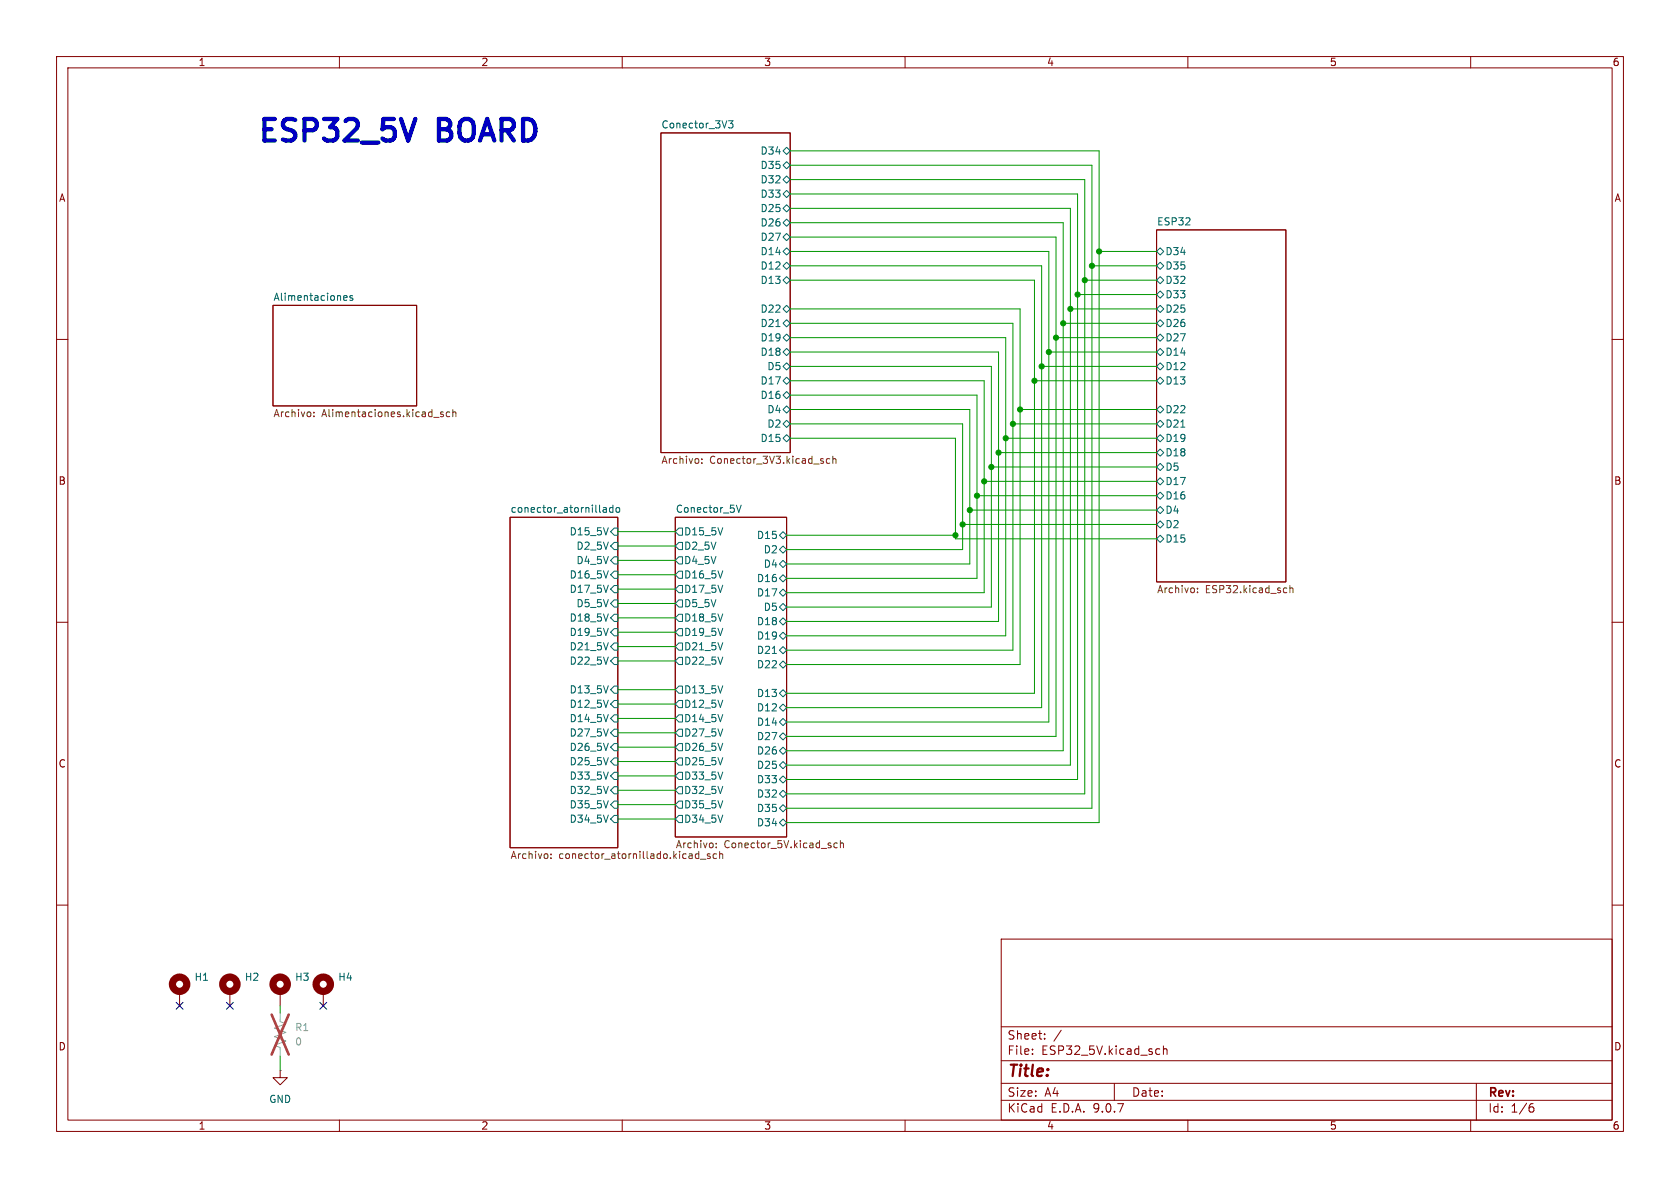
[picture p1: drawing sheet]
<svg xmlns="http://www.w3.org/2000/svg" width="297mm" height="210mm" viewBox="0 0 297 210" stroke-linecap="round" stroke-linejoin="round" font-family="sans-serif">
<g fill="none" stroke="#840000" stroke-width=".18">
<path d="M10 10h277v190h-277zM12 12h273v186h-273zM60 10v2M110 10v2M160 10v2M210 10v2M260 10v2M116.8 23.5h22.9v56.5h-22.9zM48.3 54h25.4v17.8h-25.4zM204.5 40.6h22.8v62.3h-22.8zM10 60h2M285 60h2"/>
<path d="M90.2 91.4h19v58.5h-19zM119.4 91.4h19.7v56.6h-19.7zM10 110h2M285 110h2M10 160h2M31.7 175.3v2.5M40.6 175.3v2.5M49.5 175.3v2.5M57.1 175.3v2.5M177 166h108v32h-108zM285 160h2M49.5 189.2v1.3h1.3l-1.3 1.3-1.2-1.3h1.2"/>
<path d="M49.5 189.2h.1M60 198v2M110 198v2M160 198v2M177 194.5h108M177 191.5h108M177 187.5h108M177 181.5h108M182.5 186.3v.1M182.5 185.5v.1M184.7 183.6v.1M184.7 182.8v.1"/>
<path d="M187.6 182.1l-1.3 2M197 191.5v3M204.6 185.4l.4 .1M205 186.3l-.4 .1M205.7 185.5l.2-.1 .3 .1 .1 .9M205.7 184.9v1.5M210 198v2M260 198v2M261 191.5v6.5M270.6 195.7h.4l.2 .3-.1 .5-.5 .1M271 195.1l-.4 .1"/>
</g>
<g fill="none" stroke="#006464" stroke-width=".18">
<path d="M128.8 21.3h.8l-.4 .5 .3 .2v.5l-.2 .1-.5-.1M138.4 36.8l.7-.6 .6 .6-.6 .7zM138.4 39.4l.7-.7 .6 .7-.6 .6zM138.4 26.7l.7-.7 .6 .7-.6 .6zM138.4 29.2l.7-.6 .6 .6-.6 .6zM139.1 31.1l.6 .7-.6 .6-.7-.6zM139.1 33.7l.6 .6-.6 .6-.7-.6zM60.8 52.9l.1 .2 .4-.1M60.8 52.4l.1-.1h.3l.2 .1v.2l-.6 .1M62.3 52.3h-.3l-.2 .1 .1 .2 .4 .1v.3h-.5M137.2 57.7h.7M138.4 47l.7-.6 .6 .6-.6 .6z"/>
<path d="M138.4 49.5l.7-.6 .6 .6-.6 .7zM138.4 44.5l.7-.7 .6 .7-.6 .6zM138.4 41.9l.7-.6 .6 .6-.6 .6zM138.4 59.7l.7-.6 .6 .6-.6 .6zM138.4 57.2l.7-.7 .6 .7-.6 .6zM139.1 54l.6 .6-.6 .6-.7-.6zM204.5 54.6l.6-.6 .6 .6-.6 .6zM204.5 57.2l.6-.7 .6 .7-.6 .6zM204.5 59.7l.6-.6 .6 .6-.6 .6zM204.5 49.5l.6-.6 .6 .6-.6 .7zM204.5 44.5l.6-.7 .6 .7-.6 .6zM204.5 47l.6-.6 .6 .6-.6 .6z"/>
<path d="M205.1 51.4l.6 .7-.6 .6-.6-.6zM138.4 77.5l.7-.7 .6 .7-.6 .6zM138.4 62.2l.7-.6 .6 .6-.6 .7zM138.4 67.3l.7-.6 .6 .6-.6 .6zM138.4 69.9l.7-.7 .6 .7-.6 .6zM138.4 64.8l.7-.7 .6 .7-.6 .6zM139.1 71.8l.6 .6-.6 .6-.7-.6zM139.1 74.3l.6 .6-.6 .7-.7-.7zM204.5 64.8l.6-.7 .6 .7-.6 .6zM204.5 67.3l.6-.6 .6 .6-.6 .6zM204.5 62.2l.6-.6 .6 .6-.6 .7zM204.5 77.5l.6-.7 .6 .7-.6 .6z"/>
<path d="M205.1 74.3l.6 .6-.6 .7-.6-.7zM205.1 71.8l.6 .6-.6 .6-.6-.6zM208.8 75.5h.7M106.6 90.4l.2 .2 .4-.1M106.7 89.8h.4l.1 .8M107.2 90l-.4 .1-.2 .2M107.9 94l.7-.7h.6v1.3h-.6zM108.4 89.8l-.4-.1-.3 .3 .2 .5h.5M108.4 89.3v1.3M108.6 98.4h.6v1.3h-.6l-.7-.6zM108.6 95.9h.6v1.3h-.6l-.7-.7zM109 89.8l.3-.1 .3 .3v.3l-.3 .3-.3-.1-.1-.2z"/>
<path d="M119.4 94l.6-.7h.6v1.3h-.6zM120 98.4h.6v1.3h-.6l-.6-.6zM120 95.9h.6v1.3h-.6l-.6-.7zM130.2 89.3l.4 1.3 .4-1.3M137.8 97.2l.6-.7 .7 .7-.7 .6zM137.8 94.6l.6-.6 .7 .6-.7 .7zM137.8 99.7l.6-.6 .7 .6-.7 .6zM204.5 92.7l.6-.6 .6 .6-.6 .6zM204.5 90.2l.6-.7 .6 .7-.6 .6zM204.5 82.6l.6-.7 .6 .7-.6 .6zM204.5 95.3l.6-.7 .6 .7-.6 .6zM204.5 85.1l.6-.6 .6 .6-.6 .6z"/>
<path d="M204.5 80l.6-.6 .6 .6-.6 .6zM205.1 87l.6 .6-.6 .7-.6-.7zM107.9 116.8l.7-.6h.6v1.3h-.6zM107.9 104.1l.7-.6h.6v1.3h-.6zM108.6 101h.6v1.2h-.6l-.7-.6zM108.6 108.6h.6v1.3h-.6l-.7-.7zM108.6 106h.6v1.3h-.6l-.7-.6zM108.6 111.1h.6v1.3h-.6l-.7-.6zM108.6 113.7h.6v1.2h-.6l-.7-.6zM119.4 116.8l.6-.6h.6v1.3h-.6zM119.4 104.1l.6-.6h.6v1.3h-.6zM120 106h.6v1.3h-.6l-.6-.6z"/>
<path d="M120 111.1h.6v1.3h-.6l-.6-.6zM120 113.7h.6v1.2h-.6l-.6-.6zM120 108.6h.6v1.3h-.6l-.6-.7zM120 101h.6v1.2h-.6l-.6-.6zM136.5 115.5h.8M137.8 112.4l.6-.6 .7 .6-.7 .6zM137.8 117.5l.6-.7 .7 .7-.7 .6zM137.8 104.8l.6-.7 .7 .7-.7 .6zM137.8 109.9l.6-.7 .7 .7-.7 .6zM137.8 107.3l.6-.6 .7 .6-.7 .7zM137.8 102.2l.6-.6 .7 .6-.7 .7zM138.4 114.3l.7 .6-.7 .7-.6-.7z"/>
<path d="M107.9 134.6l.7-.6h.6v1.3h-.6zM107.9 127l.7-.6h.6v1.2h-.6zM107.9 129.5l.7-.6h.6v1.3h-.6zM107.9 139.7l.7-.6h.6v1.2h-.6zM108.6 131.4h.6v1.3h-.6l-.7-.6zM108.6 121.3h.6v1.3h-.6l-.7-.7zM108.6 136.5h.6v1.3h-.6l-.7-.6zM108.6 123.8h.6v1.3h-.6l-.7-.6zM119.4 127l.6-.6h.6v1.2h-.6zM119.4 134.6l.6-.6h.6v1.3h-.6zM119.4 129.5l.6-.6h.6v1.3h-.6zM120 131.4h.6v1.3h-.6l-.6-.6z"/>
<path d="M120 123.8h.6v1.3h-.6l-.6-.6zM120 139.1h.6v1.2h-.6l-.6-.6zM120 121.3h.6v1.3h-.6l-.6-.7zM120 136.5h.6v1.3h-.6l-.6-.6zM137.8 135.3l.6-.7 .7 .7-.7 .6zM137.8 130.2l.6-.7 .7 .7-.7 .6zM137.8 122.6l.6-.7 .7 .7-.7 .6zM137.8 127.6l.6-.6 .7 .6-.7 .7zM137.8 137.8l.6-.6 .7 .6-.7 .6zM137.8 125.1l.6-.6 .7 .6-.7 .6zM137.8 132.7l.6-.6 .7 .6-.7 .7zM107.9 144.8l.7-.7h.6v1.3h-.6z"/>
<path d="M108.6 141.6h.6v1.3h-.6l-.7-.7zM119.4 144.8l.6-.7h.6v1.3h-.6zM120 141.6h.6v1.3h-.6l-.6-.7zM137.8 145.4l.6-.6 .7 .6-.7 .7zM137.8 140.3l.6-.6 .7 .6-.7 .7zM137.8 142.9l.6-.7 .7 .7-.7 .6z"/>
</g>
<g fill="none" stroke="#725600" stroke-width=".18">
<path d="M55.5 73.5v.2M55.5 72.9v.1M78.4 72.9l-.3-.1-.2 .2v.2l.5 .1v.3h-.5M79.5 72.9l-.4-.1-.2 .3 .1 .5h.5M80 72.9l.2-.1 .3 .1 .1 .8M80 72.4v1.3M124.1 81.8v.1M124.1 81.1v.2M146.7 81.1h-.4l-.2 .2 .1 .6h.5M147.2 81.2l.2-.1h.3l.1 .8M147.2 80.6v1.3M211.7 104.7v.1"/>
<path d="M211.7 104v.1M227.4 103.9l.1 .1M227.5 104.7l-.1 .1M228 103.5v1.3M228 104.1l.2-.2 .3 .1 .1 .8M97.4 151.6v.2M97.4 151v.1M123.8 151.9h1M125.5 151l-.3-.1-.2 .2 .1 .2 .4 .1v.3h-.5M126.6 149.7v.2M126.6 149.1v.1M126.7 151l-.4-.1-.2 .3 .1 .5h.5"/>
<path d="M127.2 150.5v1.3M127.6 150.9l-.4 .1M127.8 151.1v.7M148 149.1l-.3-.1-.3 .3 .1 .5h.5M148.6 149.1l.2-.1 .3 .1v.8M148.6 148.6v1.3"/>
</g>
<g fill="none" stroke="#840000" stroke-width="1.3">
<circle cx="31.7" cy="174" r="1.27"/>
<circle cx="40.6" cy="174" r="1.27"/>
<circle cx="49.5" cy="174" r="1.27"/>
<circle cx="57.1" cy="174" r="1.27"/>
</g>
<path d="M49.5 179.1v1.5l1 .4-2 .7 2 .8-2 .8 2 .7-2 .8 1 .4v1.5" fill="none" stroke="#a1a1a1" stroke-width=".18"/>
<path d="M48 179.3l3 7.1M51 179.3l-3 7.1" fill="none" stroke="#e12e31" stroke-width=".46"/>
<g fill="none" stroke="#009600" stroke-width=".18">
<path d="M139.7 39.4h48.3v93.3h-48.9M139.7 36.8h49.5v98.5h-50.1M139.7 26.7h54.6v118.7h-55.2M139.7 29.2h53.3v113.7h-53.9M139.7 31.8h52.1v108.5h-52.7M139.7 34.3h50.8v103.5h-51.4M139.7 47h44.4v78.1h-45M139.7 44.5h45.7v83.1h-46.3M139.7 41.9h47v88.3h-47.6M139.7 49.5h43.2v73.1h-43.8M139.7 59.7h38.1v52.7h-38.7M139.7 54.6h40.6v62.9h-41.2"/>
<path d="M139.7 57.2h39.4v57.7h-40M186.7 59.7h17.8M188 57.2h16.5M189.2 54.6h15.3M190.5 52.1h14M191.8 49.5h12.7M193 47h11.5M194.3 44.5h10.2M139.7 64.8h35.6v42.5h-36.2M139.7 67.3h34.3v37.5h-34.9M139.7 77.5h29.2v17.8h35.6M139.7 69.9h33v32.3h-33.6"/>
<path d="M139.7 74.9h30.5v22.3h-31.1M139.7 62.2h36.8v47.7h-37.4M139.7 72.4h31.7v27.3h-32.3M177.8 77.5h26.7M179.1 74.9h25.4M180.3 72.4h24.2M182.9 67.3h21.6M184.1 64.8h20.4M185.4 62.2h19.1M109.2 99.1h10.2M109.2 96.5h10.2M109.2 94h10.2"/>
<path d="M139.1 94.6h29.8M170.2 92.7h34.3M171.4 90.2h33.1M172.7 87.6h31.8M174 85.1h30.5M175.3 82.6h29.2M176.5 80h28M109.2 104.1h10.2M109.2 101.6h10.2M109.2 109.2h10.2M109.2 114.3h10.2M109.2 111.8h10.2"/>
<path d="M109.2 116.8h10.2M109.2 106.7h10.2M109.2 137.2h10.2M109.2 121.9h10.2M109.2 124.5h10.2M109.2 129.5h10.2M109.2 132.1h10.2M109.2 127h10.2M109.2 134.6h10.2M109.2 139.7h10.2M109.2 142.2h10.2M109.2 144.8h10.2"/>
<path d="M49.5 177.8v1.3M49.5 186.7v2.5"/>
</g>
<path d="M31.1 177.2l1.3 1.2M32.4 177.2l-1.3 1.2M40 177.2l1.2 1.2M41.2 177.2l-1.2 1.2M56.5 177.2l1.3 1.2M57.8 177.2l-1.3 1.2" fill="none" stroke="#000084" stroke-width=".18"/>
<path d="M73.4 21l-1.2 3.8" fill="none" stroke="#0000c2" stroke-width=".76"/>
<g fill="#009600" stroke="#009600" stroke-width=".18">
<circle cx="185.4" cy="62.2" r=".46"/>
<circle cx="188" cy="57.2" r=".46"/>
<circle cx="186.7" cy="59.7" r=".46"/>
<circle cx="182.9" cy="67.3" r=".46"/>
<circle cx="184.1" cy="64.8" r=".46"/>
<circle cx="180.3" cy="72.4" r=".46"/>
<circle cx="179.1" cy="74.9" r=".46"/>
<circle cx="193" cy="47" r=".46"/>
<circle cx="194.3" cy="44.5" r=".46"/>
<circle cx="191.8" cy="49.5" r=".46"/>
<circle cx="189.2" cy="54.6" r=".46"/>
<circle cx="190.5" cy="52.1" r=".46"/>
<circle cx="176.5" cy="80" r=".46"/>
<circle cx="177.8" cy="77.5" r=".46"/>
<circle cx="175.3" cy="82.6" r=".46"/>
<circle cx="171.4" cy="90.2" r=".46"/>
<circle cx="174" cy="85.1" r=".46"/>
<circle cx="168.9" cy="94.6" r=".46"/>
<circle cx="172.7" cy="87.6" r=".46"/>
<circle cx="170.2" cy="92.7" r=".46"/>
</g>
<g font-size="5.3" fill="#0000c2">
<text x="45.1" y="26.2">ESP32_5V</text>
<text x="77.5" y="26.2">BOARD</text>
</g>
<text font-size="2.8" fill="#840000" x="178" y="190.9">Title:</text>
<g font-size="2.1" fill="#840000">
<text x="178" y="184">Sheet:</text>
<text x="178" y="186.7">File:</text>
<text x="184.1" y="186.7">ESP32_5V.kicad_sch</text>
<text x="178" y="196.9">KiCad</text>
<text x="178" y="194.1">Size:</text>
<text x="184.7" y="194.1">A4</text>
<text x="185.7" y="196.9">E.D.A.</text>
<text x="193.3" y="196.9">9.0.7</text>
<text x="200" y="194.1">Date:</text>
<text x="263" y="194.3">Rev:</text>
<text x="263" y="196.9">Id:</text>
<text x="267.1" y="196.9">1/6</text>
</g>
<g font-size="1.8" fill="#840000">
<text x="35" y="11.9">1</text>
<text x="85" y="11.9">2</text>
<text x="135" y="11.9">3</text>
<text x="185" y="11.9">4</text>
<text x="235" y="11.9">5</text>
<text x="285" y="11.9">6</text>
<text x="10.3" y="35.9">A</text>
<text x="285.3" y="35.9">A</text>
<text x="10.3" y="85.9">B</text>
<text x="285.3" y="85.9">B</text>
<text x="10.3" y="135.9">C</text>
<text x="285.3" y="135.9">C</text>
<text x="10.3" y="185.9">D</text>
<text x="285.3" y="185.9">D</text>
<text x="35" y="199.9">1</text>
<text x="85" y="199.9">2</text>
<text x="135" y="199.9">3</text>
<text x="185" y="199.9">4</text>
<text x="235" y="199.9">5</text>
<text x="285" y="199.9">6</text>
</g>
<g font-size="1.8" fill="#006464">
<text x="116.8" y="22.8">Conector_3V3</text>
<text x="134.3" y="27.5">D34</text>
<text x="134.3" y="32.6">D32</text>
<text x="134.3" y="35.2">D33</text>
<text x="134.3" y="30.1">D35</text>
<text x="134.3" y="37.7">D25</text>
<text x="134.3" y="40.2">D26</text>
<text x="204.5" y="39.9">ESP32</text>
<text x="134.3" y="47.9">D12</text>
<text x="134.3" y="45.3">D14</text>
<text x="134.3" y="42.8">D27</text>
<text x="205.9" y="45.3">D34</text>
<text x="205.9" y="47.9">D35</text>
<text x="48.3" y="53.3">Alimentaciones</text>
<text x="134.3" y="50.4">D13</text>
<text x="205.9" y="50.4">D32</text>
<text x="205.9" y="52.9">D33</text>
<text x="134.3" y="55.5">D22</text>
<text x="134.3" y="58">D21</text>
<text x="205.9" y="55.5">D25</text>
<text x="205.9" y="58">D26</text>
<text x="134.3" y="63.1">D18</text>
<text x="134.3" y="60.6">D19</text>
<text x="135.6" y="65.6">D5</text>
<text x="205.9" y="65.6">D12</text>
<text x="205.9" y="63.1">D14</text>
<text x="205.9" y="60.6">D27</text>
<text x="134.3" y="68.2">D17</text>
<text x="134.3" y="70.7">D16</text>
<text x="205.9" y="68.2">D13</text>
<text x="135.6" y="73.3">D4</text>
<text x="135.6" y="75.8">D2</text>
<text x="205.9" y="75.8">D21</text>
<text x="205.9" y="73.3">D22</text>
<text x="134.3" y="78.3">D15</text>
<text x="205.9" y="83.4">D5</text>
<text x="205.9" y="80.9">D18</text>
<text x="205.9" y="78.3">D19</text>
<text x="205.9" y="88.5">D16</text>
<text x="205.9" y="86">D17</text>
<text x="90.2" y="90.7">conector_atornillado</text>
<text x="100.6" y="94.8">D15_5V</text>
<text x="119.4" y="90.7">Conector_5V</text>
<text x="120.8" y="94.8">D15_5V</text>
<text x="133.7" y="95.5">D15</text>
<text x="205.9" y="93.6">D2</text>
<text x="205.9" y="91">D4</text>
<text x="101.8" y="99.9">D4_5V</text>
<text x="101.8" y="97.4">D2_5V</text>
<text x="120.8" y="99.9">D4_5V</text>
<text x="120.8" y="97.4">D2_5V</text>
<text x="134.9" y="98">D2</text>
<text x="134.9" y="100.6">D4</text>
<text x="205.9" y="96.1">D15</text>
<text x="100.6" y="102.5">D16_5V</text>
<text x="100.6" y="105">D17_5V</text>
<text x="101.8" y="107.5">D5_5V</text>
<text x="120.8" y="107.5">D5_5V</text>
<text x="120.8" y="105">D17_5V</text>
<text x="120.8" y="102.5">D16_5V</text>
<text x="133.7" y="105.6">D17</text>
<text x="133.7" y="103.1">D16</text>
<text x="100.6" y="110.1">D18_5V</text>
<text x="100.6" y="112.6">D19_5V</text>
<text x="120.8" y="112.6">D19_5V</text>
<text x="120.8" y="110.1">D18_5V</text>
<text x="133.7" y="113.3">D19</text>
<text x="133.7" y="110.7">D18</text>
<text x="134.9" y="108.2">D5</text>
<text x="100.6" y="117.7">D22_5V</text>
<text x="100.6" y="115.2">D21_5V</text>
<text x="120.8" y="117.7">D22_5V</text>
<text x="120.8" y="115.2">D21_5V</text>
<text x="133.7" y="115.8">D21</text>
<text x="133.7" y="118.3">D22</text>
<text x="100.6" y="122.8">D13_5V</text>
<text x="100.6" y="125.3">D12_5V</text>
<text x="120.8" y="125.3">D12_5V</text>
<text x="120.8" y="122.8">D13_5V</text>
<text x="133.7" y="123.4">D13</text>
<text x="133.7" y="126">D12</text>
<text x="100.6" y="127.9">D14_5V</text>
<text x="100.6" y="130.4">D27_5V</text>
<text x="120.8" y="127.9">D14_5V</text>
<text x="120.8" y="130.4">D27_5V</text>
<text x="133.7" y="131">D27</text>
<text x="133.7" y="128.5">D14</text>
<text x="100.6" y="132.9">D26_5V</text>
<text x="100.6" y="135.5">D25_5V</text>
<text x="120.8" y="132.9">D26_5V</text>
<text x="120.8" y="135.5">D25_5V</text>
<text x="133.7" y="136.1">D25</text>
<text x="133.7" y="133.6">D26</text>
<text x="100.6" y="140.6">D32_5V</text>
<text x="100.6" y="143.1">D35_5V</text>
<text x="100.6" y="138">D33_5V</text>
<text x="120.8" y="140.6">D32_5V</text>
<text x="120.8" y="143.1">D35_5V</text>
<text x="120.8" y="138">D33_5V</text>
<text x="133.7" y="141.2">D32</text>
<text x="133.7" y="143.7">D35</text>
<text x="133.7" y="138.7">D33</text>
<text x="100.6" y="145.6">D34_5V</text>
<text x="120.8" y="145.6">D34_5V</text>
<text x="133.7" y="146.3">D34</text>
<text x="34.3" y="173.6">H1</text>
<text x="43.2" y="173.6">H2</text>
<text x="52.1" y="173.6">H3</text>
<text x="59.7" y="173.6">H4</text>
<text x="47.5" y="195.2">GND</text>
</g>
<g font-size="1.8" fill="#725600">
<text x="48.3" y="74.1">Archivo:</text>
<text x="56.9" y="74.1">Alimentaciones.kicad_sch</text>
<text x="116.8" y="82.3">Archivo:</text>
<text x="125.4" y="82.3">Conector_3V3.kicad_sch</text>
<text x="204.5" y="105.2">Archivo:</text>
<text x="213.1" y="105.2">ESP32.kicad_sch</text>
<text x="90.2" y="152.2">Archivo:</text>
<text x="98.8" y="152.2">conector_atornillado.kicad_sch</text>
<text x="119.4" y="150.3">Archivo:</text>
<text x="128" y="150.3">Conector_5V.kicad_sch</text>
</g>
<g font-size="1.8" fill="#989898">
<text x="52.1" y="182.5">R1</text>
<text x="52.1" y="185">0</text>
</g>
</svg>
